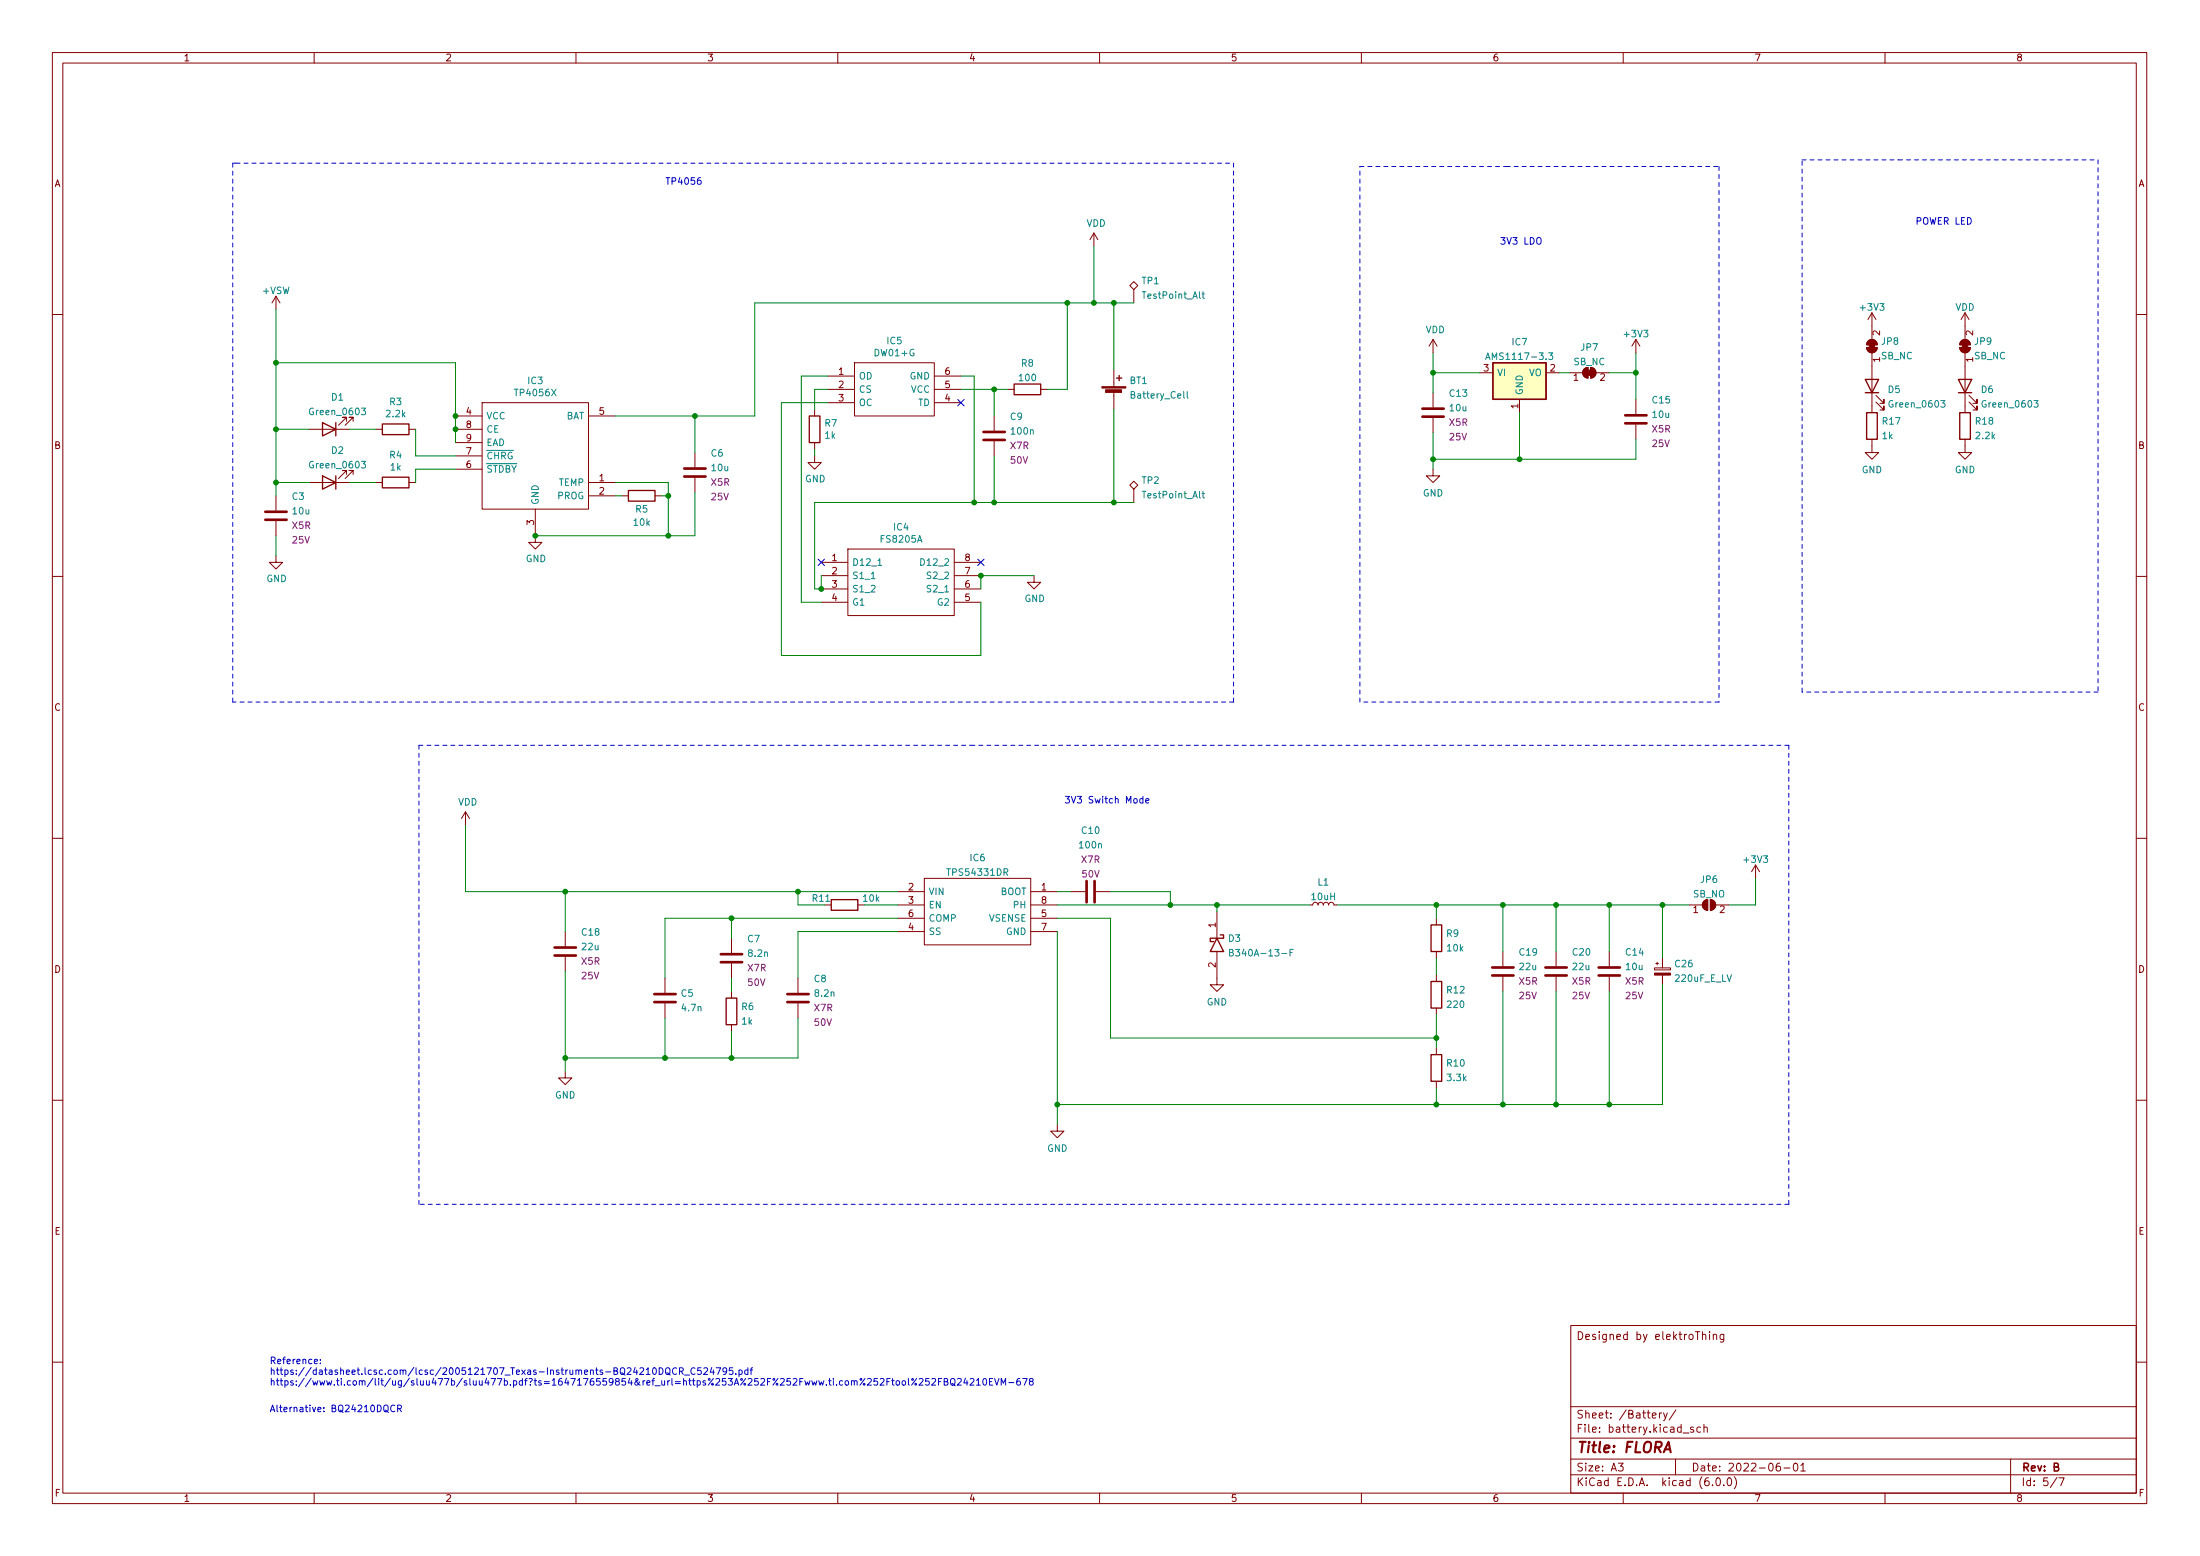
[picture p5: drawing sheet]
<svg xmlns="http://www.w3.org/2000/svg" width="420mm" height="297mm" viewBox="0 0 420 297" stroke-linecap="round" stroke-linejoin="round" font-family="sans-serif">
<g fill="none" stroke="#840000" stroke-width=".19">
<path d="M10 10h400v277h-400zM12 12h396v273h-396zM60 10v2M110 10v2M160 10v2M210 10v2M260 10v2M310 10v2M360 10v2M52.7 56.6l-.8 1.2M52.7 56.6v2.5M52.7 56.6l.8 1.2"/>
<path d="M208.9 44.5l-.7 1.3M208.9 44.5v2.5M208.9 44.5l.8 1.3M215.8 54.5l.7-.7 .8 .7-.8 .8zM216.5 55.3v2.5M357.5 59.7v5.1M357.5 59.7l-.8 1.3M357.5 59.7l.8 1.3M375.3 59.7v5.1M375.3 59.7l-.8 1.3M375.3 59.7l.7 1.3M10 60h2"/>
<path d="M87 79.4h5.1M92.1 76.9h20.3v20.3h-20.3zM112.4 79.4h5.1M155.6 78.1v1.3M158.1 74.3h5.1M158.1 71.8h5.1M158.1 76.9h5.1M163.2 69.3h15.2v10.1h-15.2zM178.4 74.3h5.1M178.4 71.8h5.1M178.4 76.9h5.1M189.9 79.4v2.8"/>
<path d="M192.4 74.3h1.3M198.8 74.3h1.2M212.7 70.5v3.3M212.7 74.8v3.3M273.7 64.8v2.5M273.7 75v2.8M273.7 79.8v2.8M273.7 64.8l-.8 1.3M273.7 64.8l.7 1.3M282.6 71.2h2.5M290.2 76.2v2.6M295.3 71.2h2.5"/>
<path d="M299.7 71.2h2.6M302.6 70.4l.7-.3v2.1a1.02 1.02 0 0 1-1-.7 1.02 1.02 0 0 1 .3-1.1zM303.8 70.1a1.02 1.02 0 0 1 1 1.1 1.02 1.02 0 0 1-1 1zM304.8 71.2h2.5M312.4 64.8v2.5M312.4 76.2v2.8M312.4 64.8l-.7 1.3M312.4 64.8l.8 1.3M356.5 66.3h2a1.02 1.02 0 0 1-1 1 1.02 1.02 0 0 1-1-1zM356.8 65.1a1.02 1.02 0 0 1 1.1-.2 1.02 1.02 0 0 1 .6 .9h-2zM357.5 67.3v11.5M358.3 76.7l1.5 1.6v-.8v.8h-.8"/>
<path d="M358.3 75.5l1.5 1.5v-.8v.8h-.8M374.3 66.3h2a1.02 1.02 0 0 1-1 1 1.02 1.02 0 0 1-1-1zM374.6 65.1a1.02 1.02 0 0 1 1.1-.2 1.02 1.02 0 0 1 .6 .9h-2zM375.3 67.3v11.5M376 76.7l1.6 1.6v-.8v.8h-.8M376 75.5l1.6 1.5v-.8v.8h-.8M408 60h2M52.7 94.7v2.7M52.7 99.5v2.8M59.1 92.1h7.6M59.1 82h7.6M66.2 80.4v-.7h-.8h.8l-1.6 1.5"/>
<path d="M66.2 90.6v-.8h-.8h.8l-1.6 1.5M67.4 80.4v-.7h-.7h.7l-1.5 1.5M67.4 90.6v-.8h-.7h.7l-1.5 1.5M71.8 92.1h1.2M71.8 82h1.2M78.1 92.1h1.3M78.1 82h1.3M87 89.6h5.1M87 87h5.1M87 82h5.1M87 84.5h5.1M102.2 97.2v6.3h1.3l-1.3 1.3-1.2-1.3h1.2"/>
<path d="M112.4 92.1h5.1M112.4 94.7h5.1M118.7 94.7h1.3M125.1 94.7h1.3M132.7 86.4v2.8M132.7 91.2v2.8M155.6 87v1.3h1.2l-1.2 1.3-1.3-1.3h1.3M155.6 84.5v1.3M189.9 84.2v2.8M215.8 92.6l.7-.7 .8 .7-.8 .8zM216.5 93.4v2.5M273.7 89.6v1.2h1.3l-1.3 1.3-1.3-1.3h1.3"/>
<path d="M312.4 81.1v2.8M357.5 83.9v2.5h1.3l-1.3 1.3-1.3-1.3h1.3M375.3 83.9v2.5h1.3l-1.3 1.3-1.3-1.3h1.3M10 110h2M52.7 106.1v1.3h1.3l-1.3 1.2-1.3-1.2h1.3M156.8 107.4h5.1M156.8 109.9h5.1M156.8 112.4h5.1M156.8 115h5.1M161.9 104.8h20.3v12.7h-20.3zM182.2 107.4h5.1M182.2 109.9h5.1"/>
<path d="M182.2 112.4h5.1M182.2 115h5.1M197.5 109.9v1.3h1.3l-1.3 1.2-1.3-1.2h1.3M408 110h2M88.9 155l-.8 1.2M88.9 155v2.5M88.9 155l.8 1.2M10 160h2M107.9 177.8v2.8M139.7 179.1v2.8M157.5 172.8h1.2M163.8 172.8h1.3"/>
<path d="M171.4 172.8h5.1M171.4 170.2h5.1M171.4 177.8h5.1M171.4 175.3h5.1M176.5 167.7h20.3v12.7h-20.3zM196.8 172.8h5.1M196.8 170.2h5.1M196.8 177.8h5.1M196.8 175.3h5.1M204.5 170.2h2.8M209.3 170.2h2.8M232.4 174v5.1"/>
<path d="M250.2 172.8h.5l.1-.4 .4-.2 .4 .2 .1 .4 .1-.4 .3-.1 .4 .1 .2 .4 .2-.5h.5l.2 .1 .1 .4 .2-.4 .4-.2 .3 .2 .2 .4h.5M274.3 175.3v1.3M322.6 172.8h2.5M325.4 172l.7-.3v2.1a1.02 1.02 0 0 1-.9-.7 1.02 1.02 0 0 1 .2-1.1zM326.6 171.7a1.02 1.02 0 0 1 1.1 1.1 1.02 1.02 0 0 1-1.1 1zM327.7 172.8h2.5M335.3 165.1l-.8 1.3M335.3 165.1v2.6M335.3 165.1l.7 1.3M408 160h2M107.9 182.7v2.8M127 186.7v2.8"/>
<path d="M127 191.6v2.7M139.7 183.9v2.8M139.7 189.3v1.2M139.7 195.6v1.3M152.4 186.7v2.8M152.4 191.6v2.7M232.4 181.6v6.4h1.3l-1.3 1.3-1.3-1.3h1.3M274.3 181.6v1.3M274.3 186.1v1.3M274.3 192.4v1.3M287 181.6v2.8M287 186.5v2.8"/>
<path d="M297.2 181.6v2.8M297.2 186.5v2.8M307.3 181.6v2.8M307.3 186.5v2.8M316 184.8h3v.4h-3zM316.2 183.9h.5M316.5 183.7v.5M317.5 182.9v1.9M317.5 186.1v1.9M10 210h2M107.9 204.5v1.3h1.3l-1.3 1.2-1.2-1.2h1.2M201.9 214.7v1.2h1.3l-1.3 1.3-1.2-1.3h1.2"/>
<path d="M274.3 200.1v1.2M274.3 206.4v1.3M408 210h2M300 253h108v32h-108zM325.1 254.9l.3-.2 .3 .1 .1 .9M326.5 254.2v.2M326.5 254.7v1M327.2 254.9l.2-.2 .4 .1 .1 .9M327.2 254.7v1M329.2 254.7v1.2l-.3 .3-.3-.1M329.2 254.8l-.4-.1-.3 .3 .1 .6h.6M10 260h2"/>
<path d="M300 278.5h108M300 274.5h108M300 268.5h108M309.1 279.3h.9l-.5 .6 .4 .1v.7l-.2 .1-.6-.1M315.6 270.2l.7-.1-.1-.3-.4-.1-.2 .2v.7h.6M316.9 269.7v1M317.4 269.7l-.3 .1-.2 .2M317.7 269.7l.4 1M318.4 269.7l-.5 1.4-.2 .1M320 278.5v3M320.1 269.1l-1.3 2M321.4 273.6h1.2"/>
<path d="M323.4 272.5l-.3-.1-.2 .2v.2l.5 .2v.3h-.5M324.8 272.5l-.4-.1-.3 .3 .1 .6h.6M325.4 272.6l.2-.2 .4 .1 .1 .9M325.4 271.9v1.5M339.9 279.3a.6 .6 0 0 0-.7 .7v.5l.2 .2 .4 .1 .2-.1 .1-.5-.2-.2-.4-.1-.3 .3M342.7 279.4l.2-.1a.8 .8 0 0 1 .5 .8 .8 .8 0 0 1-.5 .7 1 1 0 0 1-.2-1.4zM343.9 279.7l.5-.4v1.5M384 278.5v6.5M408 260h2M60 285v2M110 285v2M160 285v2"/>
<path d="M210 285v2M260 285v2M300 281.5h108M310 285v2M327.1 283.5v.1M327.9 282.2l.2-.1a.8 .8 0 0 1 .5 .8 .8 .8 0 0 1-.5 .7 1 1 0 0 1-.2-1.4zM329.2 283.5v.1M330.1 282.2l.1-.1a.8 .8 0 0 1 .5 .8 .8 .8 0 0 1-.5 .7 1 1 0 0 1-.1-1.4zM331.2 281.9a1.72 1.72 0 0 1 0 2.3M340.7 280.2h1.2M343.9 280.8h.9M360 285v2"/>
<path d="M392.9 282l-1.3 2M393.2 282.1h1l-.6 1.5"/>
</g>
<path d="M317.7 277.2l1-2 .4 2M318 276.7h1" fill="none" stroke="#840000" stroke-width=".4"/>
<g fill="none" stroke="#840000" stroke-width=".51">
<path d="M271.7 79.5h4M271.7 78h4M310.4 79.3h4.1M50.7 99.2h4M50.7 97.7h4M130.7 91h4M130.7 89.4h4M187.8 84h4.1M187.8 82.5h4.1M310.4 80.8h4.1M207.5 168.2v4M209 168.2v4"/>
<path d="M105.9 182.4h4.1M105.9 180.9h4.1M125 191.3h4M125 189.8h4M137.7 183.7h4M137.7 182.2h4M150.4 191.3h4M150.4 189.8h4M285 186.2h4.1M285 184.7h4.1M295.1 186.2h4.1M295.1 184.7h4.1"/>
<path d="M305.3 186.2h4.1M305.3 184.7h4.1"/>
</g>
<g fill="none" stroke="#840000" stroke-width=".25">
<path d="M154.6 79.4h2v5.1h-2zM193.7 73.3h5.1v2h-5.1zM213.2 72.2h1M213.7 71.7v1M285.1 69.3h10.2v6.9h-10.2zM356.2 72.4h2.6l-1.3 2.6zM356.2 75h2.6M356.5 78.8h2v5.1h-2zM374 72.4h2.6l-1.3 2.6zM374 75h2.6M374.3 78.8h2v5.1h-2zM61.6 80.7l2.5 1.3-2.5 1.2z"/>
<path d="M61.6 90.8l2.5 1.3-2.5 1.3zM64.1 80.7v2.5M64.1 90.8v2.6M73 80.9h5.1v2.1h-5.1zM73 91.1h5.1v2h-5.1zM120 93.6h5.1v2.1h-5.1zM158.7 171.7h5.1v2.1h-5.1zM232.4 179.1l1.3 2.5h-2.6zM233 178.5h.7v.6h-2.6v.6h.7M273.3 176.6h2v5h-2zM138.7 190.5h2v5.1h-2zM273.3 187.4h2v5h-2z"/>
<path d="M273.3 201.3h2v5.1h-2z"/>
</g>
<g fill="#840000" stroke="#840000" stroke-width=".19">
<path d="M316 185.8h3v.3h-3z"/>
<path d="M325.4 172l.7-.3v2.1a1.02 1.02 0 0 1-.9-.7 1.02 1.02 0 0 1 .2-1.1z"/>
<path d="M326.6 171.7a1.02 1.02 0 0 1 1.1 1.1 1.02 1.02 0 0 1-1.1 1z"/>
<path d="M357 65.6h1v1h-1z"/>
<path d="M356.5 66.3h2a1.02 1.02 0 0 1-1 1 1.02 1.02 0 0 1-1-1z"/>
<path d="M356.8 65.1a1.02 1.02 0 0 1 1.1-.2 1.02 1.02 0 0 1 .6 .9h-2z"/>
<path d="M303 70.6h1v1.1h-1z"/>
<path d="M302.6 70.4l.7-.3v2.1a1.02 1.02 0 0 1-1-.7 1.02 1.02 0 0 1 .3-1.1z"/>
<path d="M303.8 70.1a1.02 1.02 0 0 1 1 1.1 1.02 1.02 0 0 1-1 1z"/>
<path d="M374.8 65.6h1v1h-1z"/>
<path d="M374.3 66.3h2a1.02 1.02 0 0 1-1 1 1.02 1.02 0 0 1-1-1z"/>
<path d="M374.6 65.1a1.02 1.02 0 0 1 1.1-.2 1.02 1.02 0 0 1 .6 .9h-2z"/>
<path d="M210.4 73.8h4.6v.3h-4.6z"/>
<path d="M211.2 74.4h3v.5h-3z"/>
</g>
<g fill="none" stroke="#008484" stroke-width=".19">
<path d="M229.6 56.1h.4M229.7 55.7v1.1l.3 .2M226.7 74.7v1.1l.2 .2M283.7 68.6l.4-1.2 .5 1.2M283.8 68.3h.6M295.8 67.4h.7l-.4 .4 .4 .2v.5l-.2 .1-.5-.1M229.6 94.2h.4M229.7 93.8v1.1l.3 .2M166.4 110.5h.7M167.7 107.9h.7M234.8 181.8h.6v-.4l-.6-.2v1.3h.5l.2-.1v-.3l-.3-.3M246.4 181.8h.4"/>
<path d="M247 181.2h-.6v1.3"/>
</g>
<path d="M285.1 69.3h10.2v6.9h-10.2z" fill="#ffffc2" stroke="#ffffc2" stroke-width=".19"/>
<g fill="none" stroke="#0000c2" stroke-width=".19">
<path d="M133.8 33.9l-.4 .1-.2 .2v.7l.2 .3 .4-.1 .1-.5-.1-.1-.4-.1-.2 .2M293.7 45.4l.1-.1a.43 .43 0 0 1 .5 .5v.4a.42 .42 0 0 1-.4 .4 .42 .42 0 0 1-.4-.4zM218.3 152.5h-.4l-.2 .2 .1 .5h.5M218.3 152v1.3M218.8 152.9l.6-.1v-.3h-.4l-.2 .1 .1 .6h.5M60 259.9l.6-.1v-.3h-.4l-.2 .2 .1 .6h.5M61.2 259.5v.2M61.2 260.2v.1M73.3 268.4l.3-.2a.43 .43 0 0 1 .5 .5v.4a.42 .42 0 0 1-.4 .4 .42 .42 0 0 1-.4-.4zM73.5 269.2l.7 .4M75.4 268.4a.6 .6 0 0 0-.8 .4 .6 .6 0 0 0 .6 .7l.2-.1M75.9 268.9l.6-.1 .2-.1-.1-.3-.7-.2v1.3"/>
<path d="M76.2 268.9l.5 .6M125.9 261.1a.64 .64 0 0 1 .7 .6 .64 .64 0 0 1-.7 .7zM127.2 261.3l.2-.2a.43 .43 0 0 1 .6 .4v.5a.42 .42 0 0 1-.5 .4 .42 .42 0 0 1-.4-.4zM127.3 262.1l.7 .4M129.2 261.2a.6 .6 0 0 0-.8 .5 .6 .6 0 0 0 .6 .7l.2-.1M129.8 261.8l.6-.1 .1-.2-.1-.3-.6-.1v1.3M130.1 261.8l.4 .6M130.7 262.5h1M132.7 261.2a.6 .6 0 0 0-.8 .5 .6 .6 0 0 0 .6 .7l.2-.1M133.9 261.1h-.6l-.1 .6 .2-.1 .4 .1 .1 .1v.5l-.2 .1-.5-.1M134.4 261.2l.5-.1 .2 .4-.7 .9h.7M135.9 261l-.3 1h.8"/>
<path d="M136.2 261.5v.9M136.8 261.1h.8l-.5 1.3M138.8 261.7l-.3 .2-.3-.1-.1-.1v-.4l.2-.2 .4 .1 .1 .1a.84 .84 0 0 1-.4 1.1h-.2M139.9 261.1h-.6v.6l.1-.1 .5 .1 .1 .1-.1 .5-.2 .1-.4-.1M140.5 262.3v.1M141.1 261.6l.4-.1 .2 .3-.1 .5h-.5M141.1 261.5v1.3M142.8 261.6l-.3-.1-.3 .3 .1 .5h.5M142.8 261.1v1.3M143.3 261.5h.4M143.7 261.1l-.3 .2v1.1M171.3 263.6h.3l.2 .2v.4l-.2 .2h-.3l-.2-.2z"/>
<path d="M172.4 263.6h.3l.2 .2v.4l-.2 .2h-.3l-.1-.2zM173.5 263.2v1l.2 .2M175.1 263.2l-1 1.2M175.5 263.3l.5-.1 .3 .3-.8 .9h.8M177.4 263.2h-.6v.6l.1-.2 .5 .1 .1 .2-.1 .4-.2 .1-.4-.1M178 263.3l.5-.1 .2 .3-.8 .9h.8M179.2 263.8h.5M179.8 263.2h-.6v1.2M180.3 263.8l.6-.1v-.4l-.6-.1v1.2h.5l.2-.1 .1-.3-.4-.2M181.6 263.3l.2-.1a.43 .43 0 0 1 .6 .4v.4a.42 .42 0 0 1-.4 .4 .42 .42 0 0 1-.5-.4zM181.8 264.1l.6 .4M182.9 263.3l.4-.1 .3 .3-.8 .9h.8"/>
<path d="M184.4 263.1l-.3 .9h.8M184.7 263.6v.8M185.3 263.3l.5-.1 .2 .3-.8 .9h.8M186.5 263.5l.4-.3v1.2M186.5 264.4h.7M187.9 263.2h.1a.68 .68 0 0 1 .4 .6 .68 .68 0 0 1-.4 .6 .84 .84 0 0 1-.1-1.2zM189 263.8h.4M189.6 263.2h-.6v1.2h.6M189.9 263.2l.5 1.2 .4-1.2M191.2 264.4v-1.2l.4 .9 .5-.9v1.2M192.7 263.9h.9M194.8 263.2h-.4a.86 .86 0 0 0 0 1.2l.4-.1 .1-.4-.2-.3h-.3l-.2 .3"/>
<path d="M195.3 263.2h.9l-.6 1.2M196.8 263.7l-.2-.2 .1-.2 .1-.1h.4l.1 .4-.6 .2-.1 .1 .1 .4 .1 .1h.3l.2-.2v-.3l-.2-.2"/>
<circle cx="174.3" cy="263.3" r=".18"/>
<circle cx="174.9" cy="264.2" r=".18"/>
</g>
<g fill="none" stroke="#0000c2" stroke-width=".19" stroke-dasharray=".8 .8">
<path d="M44.4 31.2h.7M45.1 31.2h190.5M235.6 31.2v102.8M259.7 31.8h28.6M287.7 31.8h40.6M328.3 31.8v102.2M344.2 30.5h18.4M362.6 30.5h38.1M400.7 30.5v101.6M44.4 134v-102.8M235.6 134h-191.2M259.7 134v-102.2"/>
<path d="M328.3 134h-68.6M344.2 132.1v-101.6M400.7 132.1h-56.5M80 142.3h105.4M185.4 142.3h156.2M341.6 142.3v87.6M80 229.9v-87.6M341.6 229.9h-261.6"/>
</g>
<g fill="none" stroke="#008400" stroke-width=".19">
<path d="M52.7 59.1v35.6M203.8 57.8v16.5h-3.8M208.9 47v10.8M212.7 57.8v12.7M216.5 57.8h-72.4v21.6h-26.6M52.7 69.3h34.3v15.2M132.7 79.4v7M158.1 76.9h-8.9v48.2h38.1v-10.1M158.1 74.3h-2.5v3.8M158.1 71.8h-5.1v43.2h3.8M183.5 71.8h2.6v24.1M183.5 74.3h8.9"/>
<path d="M189.9 74.3v5.1M212.7 78.1v17.8M273.7 67.3v7.7M273.7 71.2h8.9M290.2 78.8v8.9M297.8 71.2h1.9M307.3 71.2h5.1M312.4 67.3v8.9M52.7 92.1h6.4M52.7 82h6.4M66.7 92.1h5.1M66.7 82h5.1"/>
<path d="M79.4 82v5h7.6M87 89.6h-7.6v2.5M117.5 94.7h1.2M117.5 92.1h10.1v10.2M126.4 94.7h1.2M132.7 94v8.3h-30.5M155.6 85.8v1.2M189.9 87v8.9M216.5 95.9h-60.9v16.5h1.2v-2.5M273.7 82.6v7M312.4 83.9v3.8h-38.7M52.7 102.3v3.8"/>
<path d="M197.5 109.9h-10.2v2.5M88.9 157.5v12.7h82.5M107.9 170.2v7.6M139.7 175.3v3.8M152.4 170.2v2.6h5.1M165.1 172.8h6.3M171.4 177.8h-19v8.9M171.4 175.3h-44.4v11.4M201.9 170.2h2.6M201.9 175.3h10.2v22.9h62.2M201.9 172.8h48.3M201.9 177.8v36.9"/>
<path d="M212.1 170.2h11.4v2.6M232.4 172.8v1.2M255.3 172.8h67.3M274.3 172.8v2.5M287 172.8v8.8M297.2 172.8v8.8M307.3 172.8v8.8M317.5 172.8v10.1M335.3 167.7v5.1h-5.1M107.9 185.5v19M127 194.3v7.7M139.7 186.7v2.6"/>
<path d="M139.7 196.9v5.1M152.4 194.3v7.7h-44.5M274.3 182.9v3.2M274.3 193.7v6.4M287 189.3v21.6M297.2 189.3v21.6M307.3 189.3v21.6M317.5 188v22.9h-115.6M274.3 207.7v3.2"/>
</g>
<path d="M182.9 76.3l1.2 1.2M184.1 76.3l-1.2 1.2M156.2 106.7l1.3 1.3M157.5 106.7l-1.3 1.3M186.7 106.7l1.2 1.3M187.9 106.7l-1.2 1.3" fill="none" stroke="#000084" stroke-width=".19"/>
<g fill="#008400" stroke="#008400" stroke-width=".19">
<circle cx="107.9" cy="202" r=".46"/>
<circle cx="127" cy="202" r=".46"/>
<circle cx="107.9" cy="170.2" r=".46"/>
<circle cx="139.7" cy="175.3" r=".46"/>
<circle cx="139.7" cy="202" r=".46"/>
<circle cx="152.4" cy="170.2" r=".46"/>
<circle cx="127.6" cy="94.7" r=".46"/>
<circle cx="102.2" cy="102.3" r=".46"/>
<circle cx="273.7" cy="87.7" r=".46"/>
<circle cx="290.2" cy="87.7" r=".46"/>
<circle cx="273.7" cy="71.2" r=".46"/>
<circle cx="189.9" cy="74.3" r=".46"/>
<circle cx="186.1" cy="95.9" r=".46"/>
<circle cx="187.3" cy="109.9" r=".46"/>
<circle cx="223.5" cy="172.8" r=".46"/>
<circle cx="208.9" cy="57.8" r=".46"/>
<circle cx="203.8" cy="57.8" r=".46"/>
<circle cx="189.9" cy="95.9" r=".46"/>
<circle cx="212.7" cy="95.9" r=".46"/>
<circle cx="212.7" cy="57.8" r=".46"/>
<circle cx="307.3" cy="172.8" r=".46"/>
<circle cx="297.2" cy="172.8" r=".46"/>
<circle cx="274.3" cy="172.8" r=".46"/>
<circle cx="317.5" cy="172.8" r=".46"/>
<circle cx="287" cy="172.8" r=".46"/>
<circle cx="312.4" cy="71.2" r=".46"/>
<circle cx="232.4" cy="172.8" r=".46"/>
<circle cx="201.9" cy="210.9" r=".46"/>
<circle cx="274.3" cy="198.2" r=".46"/>
<circle cx="274.3" cy="210.9" r=".46"/>
<circle cx="287" cy="210.9" r=".46"/>
<circle cx="307.3" cy="210.9" r=".46"/>
<circle cx="297.2" cy="210.9" r=".46"/>
<circle cx="156.8" cy="112.4" r=".46"/>
<circle cx="127.6" cy="102.3" r=".46"/>
<circle cx="132.7" cy="79.4" r=".46"/>
<circle cx="52.7" cy="82" r=".46"/>
<circle cx="52.7" cy="69.3" r=".46"/>
<circle cx="52.7" cy="92.1" r=".46"/>
<circle cx="87" cy="82" r=".46"/>
<circle cx="87" cy="79.4" r=".46"/>
</g>
<text font-size="2.8" fill="#840000" x="301" y="277.3">Title: FLORA</text>
<g font-size="2.1" fill="#840000">
<text x="301" y="255.8">Designed by elektroThing</text>
<text x="301" y="273.5">File: battery.kicad_sch</text>
<text x="301" y="270.8">Sheet: /Battery/</text>
<text x="301" y="280.9">Size: A3</text>
<text x="323" y="280.9">Date: 2022-06-01</text>
<text x="386" y="280.9">Rev: B</text>
<text x="301" y="283.7">KiCad E.D.A. kicad (6.0.0)</text>
<text x="386" y="283.7">Id: 5/7</text>
</g>
<g font-size="1.8" fill="#840000">
<text x="35" y="11.7">1</text>
<text x="85" y="11.7">2</text>
<text x="135" y="11.7">3</text>
<text x="185" y="11.7">4</text>
<text x="235" y="11.7">5</text>
<text x="285" y="11.7">6</text>
<text x="335" y="11.7">7</text>
<text x="385" y="11.7">8</text>
<text x="10.3" y="35.7">A</text>
<text x="408.3" y="35.7">A</text>
<text x="359" y="64" transform="rotate(-90 359 64)">2</text>
<text x="376.8" y="64" transform="rotate(-90 376.8 64)">2</text>
<text x="160.2" y="71.5">1</text>
<text x="180.5" y="71.5">6</text>
<text x="283.4" y="70.9">3</text>
<text x="296.1" y="70.9">2</text>
<text x="359" y="69.1" transform="rotate(-90 359 69.1)">1</text>
<text x="376.8" y="69.1" transform="rotate(-90 376.8 69.1)">1</text>
<text x="160.2" y="74.1">2</text>
<text x="160.2" y="76.6">3</text>
<text x="180.5" y="76.6">4</text>
<text x="180.5" y="74.1">5</text>
<text x="289.9" y="78" transform="rotate(-90 289.9 78)">1</text>
<text x="300.5" y="72.7">1</text>
<text x="305.6" y="72.7">2</text>
<text x="89" y="79.2">4</text>
<text x="89" y="81.7">8</text>
<text x="114.4" y="79.2">5</text>
<text x="10.3" y="85.7">B</text>
<text x="89" y="89.3">6</text>
<text x="89" y="86.8">7</text>
<text x="89" y="84.2">9</text>
<text x="408.3" y="85.7">B</text>
<text x="114.4" y="91.9">1</text>
<text x="114.4" y="94.4">2</text>
<text x="102" y="100.2" transform="rotate(-90 102 100.2)">3</text>
<text x="158.9" y="107.1">1</text>
<text x="184.3" y="107.1">8</text>
<text x="158.9" y="109.6">2</text>
<text x="158.9" y="112.2">3</text>
<text x="184.3" y="112.2">6</text>
<text x="184.3" y="109.6">7</text>
<text x="158.9" y="114.7">4</text>
<text x="184.3" y="114.7">5</text>
<text x="10.3" y="135.7">C</text>
<text x="408.3" y="135.7">C</text>
<text x="173.5" y="170">2</text>
<text x="173.5" y="172.5">3</text>
<text x="198.9" y="170">1</text>
<text x="198.9" y="172.5">8</text>
<text x="173.5" y="177.6">4</text>
<text x="173.5" y="175">6</text>
<text x="198.9" y="175">5</text>
<text x="198.9" y="177.6">7</text>
<text x="232.2" y="177.1" transform="rotate(-90 232.2 177.1)">1</text>
<text x="323.4" y="174.3">1</text>
<text x="328.4" y="174.3">2</text>
<text x="10.3" y="185.7">D</text>
<text x="232.2" y="184.7" transform="rotate(-90 232.2 184.7)">2</text>
<text x="408.3" y="185.7">D</text>
<text x="10.4" y="235.7">E</text>
<text x="408.4" y="235.7">E</text>
<text x="10.4" y="285.7">F</text>
<text x="35" y="286.7">1</text>
<text x="85" y="286.7">2</text>
<text x="135" y="286.7">3</text>
<text x="185" y="286.7">4</text>
<text x="235" y="286.7">5</text>
<text x="285" y="286.7">6</text>
<text x="335" y="286.7">7</text>
<text x="385" y="286.7">8</text>
<text x="408.4" y="285.7">F</text>
</g>
<g font-size="1.8" fill="#0000c2">
<text x="127" y="35.2">TP4056</text>
<text x="286.4" y="46.7">3V3 LDO</text>
<text x="365.8" y="42.9">POWER LED</text>
<text x="203.2" y="153.4">3V3 Switch Mode</text>
<text x="51.4" y="260.4">Reference:</text>
<text x="51.4" y="262.4">https://datasheet.lcsc.com/lcsc/2005121707_Texas-Instruments-BQ24210DQCR_C524795.pdf</text>
<text x="51.4" y="264.5">https://www.ti.com/lit/ug/sluu477b/sluu477b.pdf?ts=1647176559854&amp;ref_url=https%253A%252F%252Fwww.ti.com%252Ftool%252FBQ24210EVM-678</text>
<text x="51.4" y="269.6">Alternative: BQ24210DQCR</text>
</g>
<g font-size="1.8" fill="#008484">
<text x="207.5" y="43.3">VDD</text>
<text x="50.2" y="56.1">+VSW</text>
<text x="218.1" y="54.2">TP1</text>
<text x="218.4" y="57">TestPoint_Alt</text>
<text x="355.4" y="59.3">+3V3</text>
<text x="373.4" y="59.3">VDD</text>
<text x="169.4" y="65.7">IC5</text>
<text x="272.2" y="63.6">VDD</text>
<text x="288.8" y="65.9">IC7</text>
<text x="310.3" y="64.4">+3V3</text>
<text x="359.4" y="65.8">JP8</text>
<text x="377.2" y="65.8">JP9</text>
<text x="167.2" y="68">DW01+G</text>
<text x="195.1" y="70">R8</text>
<text x="284.7" y="68.7">AMS1117-3.3</text>
<text x="285.9" y="71.8">VI</text>
<text x="292" y="71.8">VO</text>
<text x="300.5" y="69.7">SB_NC</text>
<text x="302" y="66.9">JP7</text>
<text x="359.3" y="68.6">SB_NC</text>
<text x="377" y="68.6">SB_NC</text>
<text x="63.3" y="76.5">D1</text>
<text x="74.4" y="77.3">R3</text>
<text x="98.5" y="75.6">TP4056X</text>
<text x="100.9" y="73.3">IC3</text>
<text x="164" y="72.4">OD</text>
<text x="164" y="75">CS</text>
<text x="164" y="77.5">OC</text>
<text x="173.7" y="72.4">GND</text>
<text x="173.9" y="75">VCC</text>
<text x="175.3" y="77.5">TD</text>
<text x="194.7" y="72.8">100</text>
<text x="215.8" y="73.3">BT1</text>
<text x="216.2" y="76.1">Battery_Cell</text>
<text x="276.9" y="75.7">C13</text>
<text x="290.8" y="75.5" transform="rotate(-90 290.8 75.5)">GND</text>
<text x="315.6" y="77">C15</text>
<text x="360.6" y="75">D5</text>
<text x="361.1" y="77.8">Green_0603</text>
<text x="378.4" y="75">D6</text>
<text x="378.9" y="77.8">Green_0603</text>
<text x="59.4" y="79.2">Green_0603</text>
<text x="73.8" y="79.6">2.2k</text>
<text x="92.8" y="80">VCC</text>
<text x="92.8" y="82.6">CE</text>
<text x="108" y="80">BAT</text>
<text x="157.5" y="81.4">R7</text>
<text x="157.6" y="83.7">1k</text>
<text x="193" y="80.2">C9</text>
<text x="193.2" y="82.9">100n</text>
<text x="276.9" y="78.5">10u</text>
<text x="315.7" y="79.8">10u</text>
<text x="359.5" y="83.8">1k</text>
<text x="359.6" y="81">R17</text>
<text x="377.4" y="81">R18</text>
<text x="377.4" y="83.8">2.2k</text>
<text x="59.4" y="89.4">Green_0603</text>
<text x="63.3" y="86.6">D2</text>
<text x="74.4" y="87.5">R4</text>
<text x="74.6" y="89.8">1k</text>
<text x="92.8" y="87.7">~{CHRG}</text>
<text x="92.8" y="85.1">EAD</text>
<text x="135.8" y="87.2">C6</text>
<text x="136" y="89.9">10u</text>
<text x="55.8" y="95.4">C3</text>
<text x="92.8" y="90.2">~{STDBY}</text>
<text x="106.4" y="95.3">PROG</text>
<text x="106.7" y="92.7">TEMP</text>
<text x="153.7" y="92.1">GND</text>
<text x="218.1" y="92.3">TP2</text>
<text x="218.4" y="95.1">TestPoint_Alt</text>
<text x="271.7" y="94.8">GND</text>
<text x="355.5" y="90.3">GND</text>
<text x="373.3" y="90.3">GND</text>
<text x="56" y="98.2">10u</text>
<text x="102.9" y="96.4" transform="rotate(-90 102.9 96.4)">GND</text>
<text x="121.1" y="100.4">10k</text>
<text x="121.4" y="97.8">R5</text>
<text x="170.7" y="101.3">IC4</text>
<text x="100.4" y="107.3">GND</text>
<text x="162.7" y="108">D12_1</text>
<text x="168.3" y="103.6">FS8205A</text>
<text x="176.3" y="108">D12_2</text>
<text x="50.9" y="111.1">GND</text>
<text x="162.7" y="110.5">S1_1</text>
<text x="162.7" y="113.1">S1_2</text>
<text x="177.4" y="113.1">S2_1</text>
<text x="177.4" y="110.5">S2_2</text>
<text x="162.7" y="115.6">G1</text>
<text x="179.1" y="115.6">G2</text>
<text x="195.6" y="114.9">GND</text>
<text x="87.5" y="153.8">VDD</text>
<text x="206.3" y="162">100n</text>
<text x="206.7" y="159.2">C10</text>
<text x="181.2" y="167.2">TPS54331DR</text>
<text x="185.3" y="164.4">IC6</text>
<text x="333.2" y="164.7">+3V3</text>
<text x="155.2" y="172.1">R11</text>
<text x="164.9" y="172.1">10k</text>
<text x="177.3" y="170.9">VIN</text>
<text x="177.3" y="173.4">EN</text>
<text x="191" y="170.9">BOOT</text>
<text x="193.6" y="173.4">PH</text>
<text x="250.6" y="171.8">10uH</text>
<text x="251.7" y="169">L1</text>
<text x="323.3" y="171.3">SB_NO</text>
<text x="324.8" y="168.5">JP6</text>
<text x="111.2" y="178.6">C18</text>
<text x="142.8" y="179.9">C7</text>
<text x="177.3" y="178.5">SS</text>
<text x="177.3" y="175.9">COMP</text>
<text x="188.9" y="175.9">VSENSE</text>
<text x="192.2" y="178.5">GND</text>
<text x="234.6" y="179.8">D3</text>
<text x="276.3" y="178.8">R9</text>
<text x="111.2" y="181.4">22u</text>
<text x="143" y="182.6">8.2n</text>
<text x="236" y="182.6">B340A-13-F</text>
<text x="276.4" y="181.6">10k</text>
<text x="290.2" y="182.4">C19</text>
<text x="290.3" y="185.2">22u</text>
<text x="300.4" y="182.4">C20</text>
<text x="300.4" y="185.2">22u</text>
<text x="310.6" y="182.4">C14</text>
<text x="310.6" y="185.2">10u</text>
<text x="320" y="184.6">C26</text>
<text x="130.1" y="190.3">C5</text>
<text x="155.5" y="187.5">C8</text>
<text x="155.7" y="190.3">8.2n</text>
<text x="230.4" y="191.9">GND</text>
<text x="276.4" y="189.6">R12</text>
<text x="320" y="187.4">220uF_E_LV</text>
<text x="130.3" y="193">4.7n</text>
<text x="141.7" y="192.8">R6</text>
<text x="141.7" y="195.6">1k</text>
<text x="276.5" y="192.4">220</text>
<text x="276.4" y="203.6">R10</text>
<text x="106" y="209.7">GND</text>
<text x="276.5" y="206.4">3.3k</text>
<text x="200" y="219.9">GND</text>
</g>
<g font-size="1.8" fill="#840084">
<text x="276.8" y="81.3">X5R</text>
<text x="315.5" y="82.5">X5R</text>
<text x="193" y="85.7">X7R</text>
<text x="193" y="88.5">50V</text>
<text x="276.9" y="84.1">25V</text>
<text x="315.6" y="85.3">25V</text>
<text x="135.8" y="92.7">X5R</text>
<text x="135.9" y="95.5">25V</text>
<text x="55.8" y="101">X5R</text>
<text x="55.9" y="103.7">25V</text>
<text x="206.6" y="164.7">X7R</text>
<text x="206.7" y="167.5">50V</text>
<text x="111.1" y="184.1">X5R</text>
<text x="142.8" y="185.4">X7R</text>
<text x="111.1" y="186.9">25V</text>
<text x="142.9" y="188.2">50V</text>
<text x="290.1" y="188">X5R</text>
<text x="290.2" y="190.7">25V</text>
<text x="300.3" y="188">X5R</text>
<text x="300.4" y="190.7">25V</text>
<text x="310.5" y="188">X5R</text>
<text x="310.5" y="190.7">25V</text>
<text x="155.5" y="193">X7R</text>
<text x="155.6" y="195.8">50V</text>
</g>
</svg>
